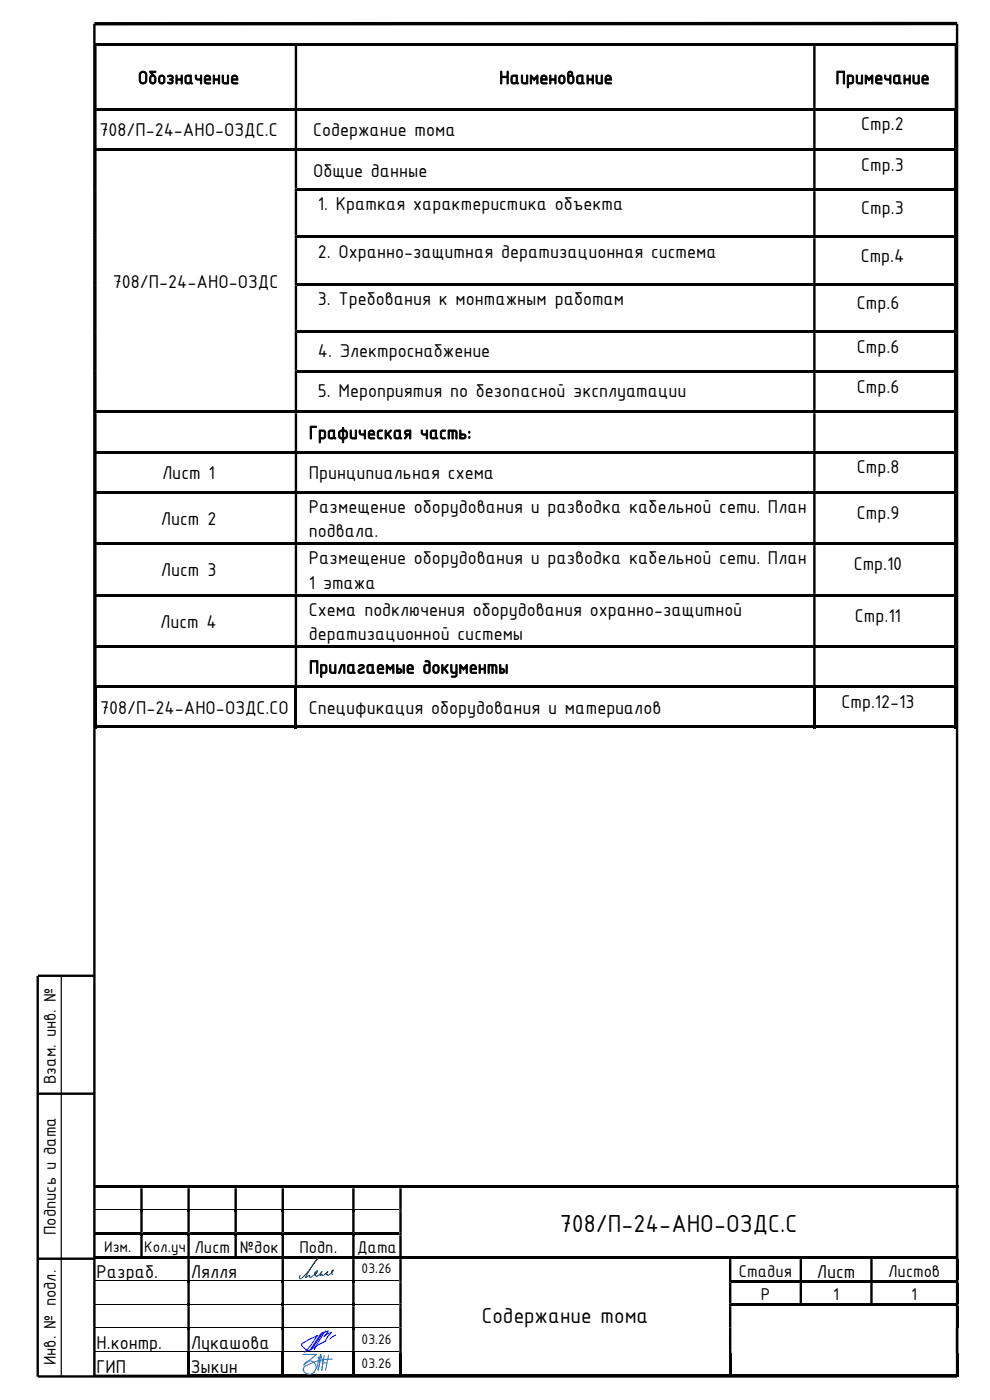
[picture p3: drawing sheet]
<svg xmlns="http://www.w3.org/2000/svg" width="210mm" height="297mm" viewBox="0 0 210 297" stroke-linecap="round" stroke-linejoin="round" font-family="sans-serif">
<path d="M203 5h-183" fill="none" stroke="#000" stroke-width=".72" stroke-linecap="butt"/>
<g fill="#000">
<path d="M20 251.5h9.8v.6h-9.8zM29.8 256.5h.5v.6h-.5zM30.3 251.5h9.5v.6h-9.5zM39.8 256.5h.5v.6h-.5zM40.3 251.5h9.4v.6h-9.4zM49.7 256.5h.5v.6h-.5zM50.2 251.5h9.5v.6h-9.5zM59.7 256.5h.5v.6h-.5zM60.2 251.5h14.5v.6h-14.5zM74.7 256.5h.5v.6h-.5zM75.2 251.5h9.5v.6h-9.5zM85.2 251.5h117.6v.6h-117.6z"/>
<path d="M20 261.5h9.8v.5h-9.8zM29.8 261.5h.5v.6h-.5zM30.3 261.5h9.5v.5h-9.5zM30.3 266.6h9.5v.5h-9.5zM39.8 261.5h.5v.6h-.5zM39.8 266.6h.5v.5h-.5zM39.8 271.6h.5v.5h-.5zM39.8 276.6h.5v.5h-.5zM40.3 261.5h9.4v.5h-9.4zM49.7 261.5h.5v.6h-.5zM50.2 261.5h9.5v.5h-9.5zM50.2 266.6h9.5v.5h-9.5z"/>
<path d="M59.7 261.5h.5v.6h-.5zM59.7 266.6h.5v.5h-.5zM59.7 271.6h.5v.5h-.5zM59.7 276.6h.5v.5h-.5zM60.2 261.5h14.5v.5h-14.5zM60.2 266.6h14.5v.5h-14.5zM74.7 261.5h.5v.6h-.5zM74.7 266.6h.5v.5h-.5zM74.7 271.6h.5v.5h-.5zM74.7 276.6h.5v.5h-.5zM75.2 261.5h9.5v.5h-9.5zM75.2 266.6h9.5v.5h-9.5z"/>
<path d="M84.7 266.6h.5v.5h-.5zM85.2 266.6h69.4v.5h-69.4zM155.2 266.6h14.4v.5h-14.4zM155.2 271.6h14.4v.5h-14.4zM169.6 271.6h.5v.5h-.5zM170.1 266.6h14.5v.5h-14.5zM170.1 271.6h14.5v.5h-14.5zM184.6 271.6h.5v.5h-.5zM185.1 266.6h17.7v.5h-17.7zM185.1 271.6h17.7v.5h-17.7zM185.1 276.6h17.7v.5h-17.7zM202.8 267.1h.5v4.5h-.5z"/>
<path d="M202.8 272.1h.5v4.5h-.5zM202.8 277.1h.5v4.5h-.5zM39.8 281.6h.5v.6h-.5zM39.8 286.6h.5v.5h-.5zM40.3 291.6h19.4v.5h-19.4zM59.7 281.6h.5v.6h-.5zM59.7 286.6h.5v.5h-.5zM60.2 291.6h14.5v.5h-14.5zM74.7 281.6h.5v.6h-.5zM74.7 286.6h.5v.5h-.5zM75.2 291.6h9.5v.5h-9.5zM85.2 291.6h69.4v.5h-69.4z"/>
<path d="M155.2 291.6h47.6v.5h-47.6zM202.8 291.6h.5v.5h-.5z"/>
</g>
<g fill="#000">
<path d="M29.8 251.5h.5v.6h-.5z" fill-rule="evenodd"/>
<path d="M29.8 252.1h.5v4.4h-.5zM39.8 252.1h.5v4.4h-.5zM49.7 252.1h.5v4.4h-.5zM59.7 252.1h.5v4.4h-.5zM74.7 252.1h.5v4.4h-.5zM84.7 252.1h.5v4.4h-.5zM202.8 252.1h.5v4.4h-.5z" fill-rule="evenodd"/>
<path d="M39.8 251.5h.5v.6h-.5z" fill-rule="evenodd"/>
<path d="M49.7 251.5h.5v.6h-.5z" fill-rule="evenodd"/>
<path d="M59.7 251.5h.5v.6h-.5z" fill-rule="evenodd"/>
<path d="M74.7 251.5h.5v.6h-.5z" fill-rule="evenodd"/>
<path d="M84.7 251.5h.5v.6h-.5z" fill-rule="evenodd"/>
<path d="M84.7 256.5h.5v.6h-.5zM202.8 256.5h.5v.6h-.5zM29.8 257.1h.5v4.4h-.5zM39.8 257.1h.5v4.4h-.5zM49.7 257.1h.5v4.4h-.5zM59.7 257.1h.5v4.4h-.5zM74.7 257.1h.5v4.4h-.5z" fill-rule="evenodd"/>
<path d="M84.7 257.1h.5v4.4h-.5zM202.8 257.1h.5v4.4h-.5z" fill-rule="evenodd"/>
<path d="M202.8 251.5h.5v.6h-.5z" fill-rule="evenodd"/>
<path d="M20 266.6h10.3v.5h-10.3z" fill-rule="evenodd"/>
<path d="M40.3 266.6h9.9v.5h-9.9z" fill-rule="evenodd"/>
<path d="M84.7 261.5h.5v.6h-.5zM202.8 261.5h.5v.6h-.5zM29.8 262.1h.5v4.5h-.5zM39.8 262.1h.5v4.5h-.5zM49.7 262.1h.5v4.5h-.5zM59.7 262.1h.5v4.5h-.5zM74.7 262.1h.5v4.5h-.5z" fill-rule="evenodd"/>
<path d="M84.7 262.1h.5v4.5h-.5zM202.8 262.1h.5v4.5h-.5z" fill-rule="evenodd"/>
<path d="M84.7 271.6h.5v.5h-.5zM154.6 271.6h.6v.5h-.6z" fill-rule="evenodd"/>
<path d="M84.7 276.6h.5v.5h-.5zM154.6 276.6h.6v.5h-.6z" fill-rule="evenodd"/>
<path d="M154.6 266.6h.6v.5h-.6z" fill-rule="evenodd"/>
<path d="M155.2 276.6h29.9v.5h-29.9z" fill-rule="evenodd"/>
<path d="M169.6 266.6h.5v.5h-.5z" fill-rule="evenodd"/>
<path d="M184.6 266.6h.5v.5h-.5z" fill-rule="evenodd"/>
<path d="M202.8 266.6h.5v.5h-.5zM39.8 267.1h.5v4.5h-.5zM59.7 267.1h.5v4.5h-.5zM74.7 267.1h.5v4.5h-.5zM84.7 267.1h.5v4.5h-.5zM154.6 267.1h.6v4.5h-.6zM169.6 267.1h.5v4.5h-.5zM184.6 267.1h.5v4.5h-.5z" fill-rule="evenodd"/>
<path d="M202.8 271.6h.5v.5h-.5zM39.8 272.1h.5v4.5h-.5zM59.7 272.1h.5v4.5h-.5zM74.7 272.1h.5v4.5h-.5zM84.7 272.1h.5v4.5h-.5zM154.6 272.1h.6v4.5h-.6zM169.6 272.1h.5v4.5h-.5zM184.6 272.1h.5v4.5h-.5z" fill-rule="evenodd"/>
<path d="M202.8 276.6h.5v.5h-.5zM39.8 277.1h.5v4.5h-.5zM59.7 277.1h.5v4.5h-.5zM74.7 277.1h.5v4.5h-.5zM84.7 277.1h.5v4.5h-.5zM154.6 277.1h.6v4.5h-.6z" fill-rule="evenodd"/>
<path d="M39.8 287.1h.5v5h-.5z" fill-rule="evenodd"/>
<path d="M59.7 287.1h.5v5h-.5z" fill-rule="evenodd"/>
<path d="M74.7 287.1h.5v5h-.5z" fill-rule="evenodd"/>
<path d="M84.7 281.6h.5v.6h-.5zM154.6 281.6h.6v.6h-.6zM202.8 281.6h.5v.6h-.5zM39.8 282.2h.5v4.4h-.5zM59.7 282.2h.5v4.4h-.5zM74.7 282.2h.5v4.4h-.5z" fill-rule="evenodd"/>
<path d="M84.7 282.2h.5v4.4h-.5zM154.6 282.2h.6v4.4h-.6zM202.8 282.2h.5v4.4h-.5z" fill-rule="evenodd"/>
<path d="M84.7 286.6h.5v.5h-.5zM154.6 286.6h.6v.5h-.6zM202.8 286.6h.5v.5h-.5zM20 291.6h19.8v.5h-19.8z" fill-rule="evenodd"/>
<path d="M84.7 287.1h.5v5h-.5z" fill-rule="evenodd"/>
<path d="M154.6 287.1h.6v5h-.6z" fill-rule="evenodd"/>
<path d="M202.8 287.1h.5v5h-.5z" fill-rule="evenodd"/>
</g>
<g fill="none" stroke="#000" stroke-width=".21">
<path d="M20 256.6h9.8M30.3 256.6h9.5M40.3 256.6h9.4M50.2 256.6h9.5M60.2 256.6h14.5M75.2 256.6h9.5M20 271.7h19.8M20 276.6h19.8M40.3 271.7h19.4M40.3 276.6h19.4M60.2 271.7h14.5M60.2 276.6h14.5"/>
<path d="M75.2 271.7h9.5M75.2 276.6h9.5M20 281.7h19.8M20 286.7h19.8M40.3 281.7h19.4M40.3 286.7h19.4M60.2 281.7h14.5M60.2 286.7h14.5M75.2 281.7h9.5M75.2 286.7h9.5"/>
</g>
<path d="M8 207.1v85M8 232h12M8 267h12M20 292h183" fill="none" stroke="#000" stroke-width=".51"/>
<path d="M13 207.1v85" fill="none" stroke="#000" stroke-width=".25"/>
<path d="M64.3 290.5a1.4 1.4 0 0 0 1 1 1.4 1.4 0 0 0 1.4-.5M64.4 289.6a1.35 1.35 0 0 1 2.1-.7 1.35 1.35 0 0 1 .1 2.1M68 287.3l-.1 1.8-.5 1.6M68.1 287.3l.3 2.3-.2 1.1M68.5 289.1h.8" fill="none" stroke="#2776bb" stroke-width=".21"/>
<path d="M67.7 288h.2v.1h-.2z" fill-rule="evenodd" fill="#2776bb"/>
<path d="M67.7 288h.2v.1h-.2z" fill="none" stroke="#2776bb" stroke-width=".21"/>
<path d="M67.6 287.9h.2v.2h-.2z" fill-rule="evenodd" fill="#2776bb"/>
<path d="M67.6 287.9h.2v.2h-.2z" fill="none" stroke="#2776bb" stroke-width=".21"/>
<path d="M67.5 288h.2v.1h-.2z" fill-rule="evenodd" fill="#2776bb"/>
<path d="M67.5 288h.2v.1h-.2z" fill="none" stroke="#2776bb" stroke-width=".21"/>
<path d="M67.6 288.1h.2v.1h-.2z" fill-rule="evenodd" fill="#2776bb"/>
<path d="M64.3 287.3h2.9l-2.8 2.3M65 289.7l-.5 .3-.2 .6M67.6 288.1h.2v.1h-.2zM67.7 288.1l.1 1.3-.3 1.4M67.8 288l-.6 2.3M68.8 287.5l-.6 3.2M69.7 287.5l-.6 3.2M70.5 288.3l-1.9 .1-1.8 .5-1.7 .8" fill="none" stroke="#2776bb" stroke-width=".21"/>
<path d="M20 5v287h-12M203 5v287M8 207h12" fill="none" stroke="#000" stroke-width=".51"/>
<path d="M68.2 282.8l-2.5 3.7h-.5l-1-.8-.2-.3 .1-.3 1.5-.9 1.9-.9-.4 .2-1.3 2-1.2 1.4M68.2 283l1.5-.7-1 1.2 1.6-.8-1 1.2a2.74 2.74 0 0 1-1.9 1.5l-.9 .6M68.6 282.6l-2.5 3.7M69 282.3l-2.3 4M71.2 283.2l-1.2 .9" fill="none" stroke="#00f" stroke-width=".21"/>
<path d="M70.5 270.4l-.1-.2a.41 .41 0 0 1-.1-.5 .41 .41 0 0 1 .4-.2l-1 1a.17 .17 0 0 1-.2 .1 .17 .17 0 0 1-.1-.2h-.2v-.2l.4-.4-1.1 .8-.2-.2-.4 .2 .4-.8-.5 .6-.7 .4-.1-.3-.2 .1 .3-.5-.3 .1v-.1l.4-.5h.2l-.1 .3-.5 .4a1.22 1.22 0 0 1-1.1 .6v-.4l-.8 .5v-.2l1.8-2.9 .7-.9-.3 .3a13.3 13.3 0 0 1-3.3 4l-.3-.2 .2-.5" fill="none" stroke="#003f7f" stroke-width=".21"/>
<g fill="#000">
<path d="M20 9.2h.5v.6h-.5z" fill-rule="evenodd"/>
<path d="M20 9.8h.5v13.1h-.5zM62.5 9.8h.5v13.1h-.5zM172.5 9.8h.5v13.1h-.5zM202.5 9.8h.5v13.1h-.5z" fill-rule="evenodd"/>
<path d="M62.5 9.2h.5v.6h-.5z" fill-rule="evenodd"/>
<path d="M172.5 9.2h.5v.6h-.5z" fill-rule="evenodd"/>
<path d="M202.5 9.2h.5v.6h-.5z" fill-rule="evenodd"/>
<path d="M202.5 22.9h.5v.6h-.5zM20 23.5h.5v8h-.5zM62.5 23.5h.5v8h-.5zM172.5 23.5h.5v8h-.5z" fill-rule="evenodd"/>
<path d="M202.5 31.5h.5v.5h-.5zM20 32h.5v8h-.5zM62.5 32h.5v8h-.5zM172.5 32h.5v8h-.5z" fill-rule="evenodd"/>
<path d="M20 40h.5v.6h-.5zM62.5 40h.5v.6h-.5z" fill-rule="evenodd"/>
<path d="M20 50h.5v.5h-.5zM62.5 50h.5v.5h-.5z" fill-rule="evenodd"/>
<path d="M202.5 40h.5v.6h-.5zM20 40.6h.5v9.4h-.5zM62.5 40.6h.5v9.4h-.5zM172.5 40.6h.5v9.4h-.5z" fill-rule="evenodd"/>
<path d="M202.5 50h.5v.5h-.5zM20 50.5h.5v9.5h-.5zM62.5 50.5h.5v9.5h-.5zM172.5 50.5h.5v9.5h-.5z" fill-rule="evenodd"/>
<path d="M20 60h.5v.6h-.5zM62.5 60h.5v.6h-.5z" fill-rule="evenodd"/>
<path d="M20 70.1h.5v.5h-.5zM62.5 70.1h.5v.5h-.5z" fill-rule="evenodd"/>
<path d="M20 78.6h.5v.5h-.5zM62.5 78.6h.5v.5h-.5z" fill-rule="evenodd"/>
<path d="M202.5 60h.5v.6h-.5zM20 60.6h.5v9.5h-.5zM62.5 60.6h.5v9.5h-.5zM172.5 60.6h.5v9.5h-.5z" fill-rule="evenodd"/>
<path d="M202.5 70.1h.5v.5h-.5zM20 70.6h.5v8h-.5zM62.5 70.6h.5v8h-.5zM172.5 70.6h.5v8h-.5z" fill-rule="evenodd"/>
<path d="M202.5 78.6h.5v.5h-.5zM20 79.1h.5v8h-.5zM62.5 79.1h.5v8h-.5zM172.5 79.1h.5v8h-.5z" fill-rule="evenodd"/>
<path d="M202.5 87.1h.5v.6h-.5zM20 87.7h.5v8h-.5zM62.5 87.7h.5v8h-.5zM172.5 87.7h.5v8h-.5z" fill-rule="evenodd"/>
<path d="M202.5 95.7h.5v.5h-.5zM20 96.2h.5v8h-.5zM62.5 96.2h.5v8h-.5zM172.5 96.2h.5v8h-.5z" fill-rule="evenodd"/>
<path d="M202.5 104.2h.5v.5h-.5zM20 104.7h.5v10.4h-.5zM62.5 104.7h.5v10.4h-.5zM172.5 104.7h.5v10.4h-.5z" fill-rule="evenodd"/>
<path d="M202.5 115.1h.5v.6h-.5zM20 115.7h.5v10.3h-.5zM62.5 115.7h.5v10.3h-.5zM172.5 115.7h.5v10.3h-.5z" fill-rule="evenodd"/>
<path d="M202.5 126h.5v.5h-.5zM20 126.5h.5v10.4h-.5zM62.5 126.5h.5v10.4h-.5zM172.5 126.5h.5v10.4h-.5z" fill-rule="evenodd"/>
<path d="M202.5 136.9h.5v.5h-.5zM20 137.4h.5v8h-.5zM62.5 137.4h.5v8h-.5zM172.5 137.4h.5v8h-.5z" fill-rule="evenodd"/>
<path d="M20 146h.5v8.5h-.5z" fill-rule="evenodd"/>
<path d="M20 154h42.5v.5h-42.5z" fill-rule="evenodd"/>
<path d="M62.5 146h.5v8.5h-.5z" fill-rule="evenodd"/>
<path d="M172.5 146h.5v8.5h-.5z" fill-rule="evenodd"/>
<path d="M202.5 146h.5v8.5h-.5z" fill-rule="evenodd"/>
</g>
<g fill="#000">
<path d="M20.5 9.2h42v.5h-42zM63 9.2h109.5v.5h-109.5zM173 9.2h29.5v.5h-29.5zM20 22.9h.5v.6h-.5zM20 31.5h.5v.5h-.5zM20.5 22.9h42v.5h-42zM20.5 31.5h42v.5h-42zM62.5 22.9h.5v.6h-.5zM62.5 31.5h.5v.5h-.5zM63 22.9h109.5v.5h-109.5zM63 31.5h109.5v.5h-109.5zM172.5 22.9h.5v.6h-.5z"/>
<path d="M172.5 31.5h.5v.5h-.5zM173 22.9h29.5v.5h-29.5zM173 31.5h29.5v.5h-29.5zM202.5 23.5h.5v8h-.5zM202.5 32h.5v8h-.5zM63 40h109.5v.5h-109.5zM63 50h109.5v.5h-109.5zM172.5 40h.5v.6h-.5zM172.5 50h.5v.5h-.5zM173 40h29.5v.5h-29.5zM173 50h29.5v.5h-29.5zM202.5 40.6h.5v9.4h-.5z"/>
<path d="M202.5 50.5h.5v9.5h-.5zM63 60h109.5v.5h-109.5zM63 70.1h109.5v.5h-109.5zM63 78.6h109.5v.5h-109.5zM172.5 60h.5v.6h-.5zM172.5 70.1h.5v.5h-.5zM172.5 78.6h.5v.5h-.5zM173 60h29.5v.5h-29.5zM173 70.1h29.5v.5h-29.5zM173 78.6h29.5v.5h-29.5zM202.5 60.6h.5v9.5h-.5zM202.5 70.6h.5v8h-.5z"/>
<path d="M202.5 79.1h.5v8h-.5zM20 87.1h.5v.6h-.5zM20 95.7h.5v.5h-.5zM20.5 87.1h42v.5h-42zM20.5 95.7h42v.5h-42zM62.5 87.1h.5v.6h-.5zM62.5 95.7h.5v.5h-.5zM63 87.1h109.5v.5h-109.5zM63 95.7h109.5v.5h-109.5zM172.5 87.1h.5v.6h-.5zM172.5 95.7h.5v.5h-.5zM173 87.1h29.5v.5h-29.5z"/>
<path d="M173 95.7h29.5v.5h-29.5zM202.5 87.7h.5v8h-.5zM202.5 96.2h.5v8h-.5zM20 104.2h.5v.5h-.5zM20 115.1h.5v.6h-.5zM20.5 104.2h42v.5h-42zM20.5 115.1h42v.5h-42zM62.5 104.2h.5v.5h-.5zM62.5 115.1h.5v.6h-.5zM63 104.2h109.5v.5h-109.5zM63 115.1h109.5v.5h-109.5zM172.5 104.2h.5v.5h-.5z"/>
<path d="M172.5 115.1h.5v.6h-.5zM173 104.2h29.5v.5h-29.5zM173 115.1h29.5v.5h-29.5zM202.5 104.7h.5v10.4h-.5zM202.5 115.7h.5v10.3h-.5zM20 126h.5v.5h-.5zM20 136.9h.5v.5h-.5zM20.5 126h42v.5h-42zM20.5 136.9h42v.5h-42zM62.5 126h.5v.5h-.5zM62.5 136.9h.5v.5h-.5zM63 126h109.5v.5h-109.5z"/>
<path d="M63 136.9h109.5v.5h-109.5zM172.5 126h.5v.5h-.5zM172.5 136.9h.5v.5h-.5zM173 126h29.5v.5h-29.5zM173 136.9h29.5v.5h-29.5zM202.5 126.5h.5v10.4h-.5zM202.5 137.4h.5v8h-.5zM20 145.4h.5v.6h-.5zM20.5 145.4h42v.5h-42zM62.5 145.4h.5v.6h-.5zM63 145.4h109.5v.5h-109.5zM63 154h109.5v.5h-109.5z"/>
<path d="M172.5 145.4h.5v.6h-.5zM173 145.4h29.5v.5h-29.5zM173 154h29.5v.5h-29.5zM202.5 145.4h.5v.6h-.5zM202.5 154h.5v.5h-.5z"/>
</g>
<text font-size="5.6" x="118.8" y="261.3">708/П-24-АНО-ОЗДС.С</text>
<text font-size="5" x="102.2" y="280.7">Содержание тома</text>
<g font-size="4.2">
<text x="29.3" y="17.8">Обозначение</text>
<text x="105.9" y="17.8">Наименование</text>
<text x="177.3" y="17.8">Примечание</text>
<text x="21.1" y="28.9">708/П-24-АНО-ОЗДС.С</text>
<text x="66.4" y="28.9">Содержание тома</text>
<text x="182.7" y="27.6">Стр.2</text>
<text x="66.4" y="37.5">Общие данные</text>
<text x="182.7" y="36.2">Стр.3</text>
<text x="67.4" y="44.6">1. Краткая характеристика объекта</text>
<text x="182.7" y="45.5">Стр.3</text>
<text x="67.4" y="54.7">2. Охранно-защитная дератизационная система</text>
<text x="182.6" y="55.5">Стр.4</text>
<text x="24" y="61">708/П-24-АНО-ОЗДС</text>
<text x="67.4" y="64.6">3. Требования к монтажным работам</text>
<text x="181.8" y="65.5">Стр.6</text>
<text x="67.4" y="75.7">4. Электроснабжение</text>
<text x="181.8" y="74.8">Стр.6</text>
<text x="181.8" y="83.3">Стр.6</text>
<text x="67.4" y="84.2">5. Мероприятия по безопасной эксплуатации</text>
<text x="65.5" y="93.1">Графическая часть:</text>
<text x="34.4" y="101.6">Лист 1</text>
<text x="65.5" y="101.6">Принципиальная схема</text>
<text x="181.8" y="100.4">Стр.8</text>
<text x="34.1" y="111.4">Лист 2</text>
<text x="65.5" y="108.8">Размещение оборудования и разводка кабельной сети. План</text>
<text x="65.5" y="114">подвала.</text>
<text x="181.8" y="110.1">Стр.9</text>
<text x="65.5" y="119.7">Размещение оборудования и разводка кабельной сети. План</text>
<text x="34.1" y="122.3">Лист 3</text>
<text x="65.5" y="124.9">1 этажа</text>
<text x="181.1" y="121">Стр.10</text>
<text x="65.5" y="130.6">Схема подключения оборудования охранно-защитной</text>
<text x="181.4" y="131.9">Стр.11</text>
<text x="34" y="133.2">Лист 4</text>
<text x="65.5" y="135.8">дератизационной системы</text>
<text x="65.5" y="142.9">Прилагаемые документы</text>
<text x="21.3" y="151.4">708/П-24-АНО-ОЗДС.СО</text>
<text x="65.5" y="151.4">Спецификация оборудования и материалов</text>
<text x="178.5" y="150.2">Стр.12-13</text>
<text x="20.5" y="271.2">Разраб.</text>
<text x="40.5" y="271.2">Лялля</text>
<text x="173.3" y="271.1">Лист</text>
<text x="20.5" y="286.2">Н.контр.</text>
<text x="40.5" y="286.2">Лукашова</text>
<text x="20.5" y="291.2">ГИП</text>
<text x="40.5" y="291.2">Зыкин</text>
</g>
<g font-size="3.9">
<text x="11.8" y="230" transform="rotate(-90 11.8 230)">Взам. инв. №</text>
<text x="11.8" y="262" transform="rotate(-90 11.8 262)">Подпись и дата</text>
<text x="41.3" y="265.9">Лист</text>
<text x="50.9" y="265.9">№док</text>
<text x="63.5" y="265.9">Подп.</text>
<text x="75.7" y="265.9">Дата</text>
<text x="156.7" y="270.8">Стадия</text>
<text x="161.4" y="275.8">Р</text>
<text x="176.7" y="275.8">1</text>
<text x="188.4" y="270.8">Листов</text>
<text x="193.3" y="275.8">1</text>
<text x="11.8" y="289.7" transform="rotate(-90 11.8 289.7)">Инв. № подл.</text>
</g>
<g font-size="3.5">
<text x="22.1" y="265.5">Изм.</text>
<text x="30.6" y="265.5">Кол.уч</text>
</g>
<g font-size="3.2">
<text x="76.7" y="270.2">03.26</text>
<text x="76.7" y="285.2">03.26</text>
<text x="76.7" y="290.2">03.26</text>
</g>
</svg>
